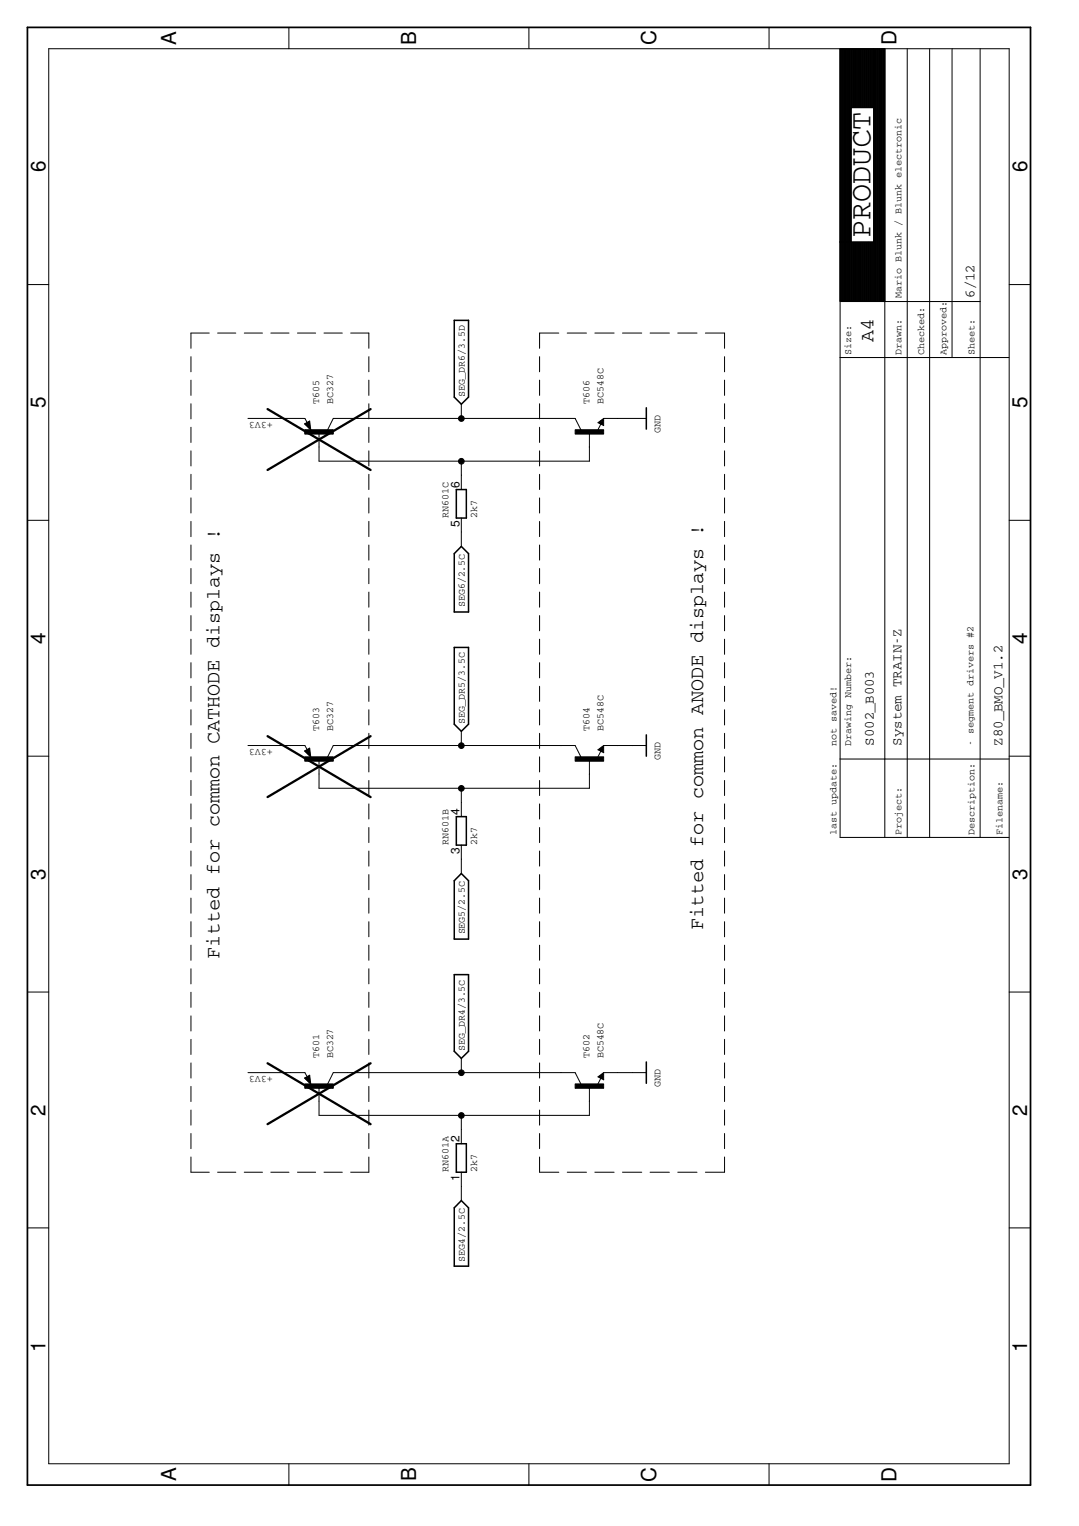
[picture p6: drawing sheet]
<svg xmlns="http://www.w3.org/2000/svg" width="210mm" height="297mm" viewBox="0 0 210 297" stroke-linecap="round" stroke-linejoin="round" font-family="sans-serif">
<g fill="none" stroke="#000" stroke-width=".19">
<path d="M9.5 9.5h186.8v275.4h-186.8zM56.2 5.3v4.2M102.9 5.3v4.2M149.6 5.3v4.2M163.4 9.5v153.5h32.9M163.4 9.5h6.5M163.5 9.5v49.1M163.6 9.5v49.1M163.7 9.5v49.1M163.8 9.5v49.1M163.9 9.5v49.1M164 9.5v49.1"/>
<path d="M164.1 9.5v49.1M164.2 9.5v49.1M164.3 9.5v49.1M164.4 9.5v49.1M164.5 9.5v49.1M164.6 9.5v49.1M164.7 9.5v49.1M164.8 9.5v49.1M164.9 9.5v49.1M165 9.5v49.1M165.1 9.5v49.1M165.2 9.5v49.1"/>
<path d="M165.3 9.5v49.1M165.4 9.5v49.1M165.5 9.5v49.1M165.6 9.5v49.1M165.7 9.5v11.5M165.8 9.5v11.5M165.9 9.5v11.5M166 9.5v11.5M166.1 9.5v11.5M166.2 9.5v11.5M166.3 9.5v11.5M166.4 9.5v11.5"/>
<path d="M166.5 9.5v11.5M166.6 9.5v11.5M166.7 9.5v11.5M166.8 9.5v11.5M166.9 9.5v11.5M167 9.5v11.5M167.1 9.5v11.5M167.2 9.5v11.5M167.3 9.5v11.5M167.4 9.5v11.5M167.5 9.5v11.5M167.6 9.5v11.5"/>
<path d="M167.7 9.5v11.5M167.8 9.5v11.5M167.9 9.5v11.5M168 9.5v11.5M168.1 9.5v11.5M168.2 9.5v11.5M168.3 9.5v11.5M168.4 9.5v11.5M168.5 9.5v11.5M168.6 9.5v11.5M168.7 9.5v11.5M168.8 9.5v11.5"/>
<path d="M168.9 9.5v11.5M169 9.5v11.5M169.1 9.5v11.5M169.2 9.5v11.5M169.3 9.5v11.5M169.4 9.5v11.5M169.5 9.5v11.5M169.6 9.5v11.5M169.7 9.5v11.5M169.8 9.5v11.5M169.9 9.5v49.2M169.9 9.5h2.2v153.5"/>
<path d="M170 9.5v49.2M170.1 9.5v49.2M170.2 9.5v49.2M170.3 9.5v49.2M170.4 9.5v49.2M170.5 9.5v49.2M170.6 9.5v49.2M170.7 9.5v49.2M170.8 9.5v49.2M170.9 9.5v49.2M171 9.5v49.2M171.1 9.5v49.2"/>
<path d="M171.2 9.5v49.2M171.3 9.5v49.2M171.4 9.5v49.2M171.5 9.5v49.2M171.6 9.5v49.2M171.7 9.5v49.2M171.8 9.5v49.2M171.9 9.5v49.2M172 9.5v49.2M176.5 9.5v153.5M180.8 9.5v153.5M185.2 9.5v60.1"/>
<path d="M190.7 9.5v153.5M169.9 21h-4.3v26.1M5.3 55.4h4.2M163.4 58.7h27.3M163.4 58.6l8.7 .1M163.4 47.1h6.5M165.7 47.1v11.5M165.8 47.1v11.5M165.9 47.1v11.5M166 47.1v11.5M166.1 47.1v11.5M166.2 47.1v11.5"/>
<path d="M166.3 47.1v11.5M166.4 47.1v11.5M166.5 47.1v11.5M166.6 47.1v11.5M166.7 47.1v11.5M166.8 47.1v11.5M166.9 47.1v11.5M167 47.1v11.5M167.1 47.1v11.5M167.2 47.1v11.5M167.3 47.1v11.5M167.4 47.1v11.5"/>
<path d="M167.5 47.1v11.5M167.6 47.1v11.5M167.7 47.1v11.5M167.8 47.1v11.5M167.9 47.1v11.5M168 47.1v11.5M168.1 47.1v11.5M168.2 47.1v11.5M168.3 47.1v11.5M168.4 47.1v11.5M168.5 47.1v11.5M168.6 47.1v11.6"/>
<path d="M168.7 47.1v11.6M168.8 47.1v11.6M168.9 47.1v11.6M169 47.1v11.6M169.1 47.1v11.6M169.2 47.1v11.6M169.3 47.1v11.6M169.4 47.1v11.6M169.5 47.1v11.6M169.6 47.1v11.6M169.7 47.1v11.6M169.8 47.1v11.6"/>
<path d="M196.3 55.4h4.2M37.1 69.4v3M37.1 74v3M37.1 78.6v2.9M40.7 64.8h-3.6v3M42.3 64.8h3.6M47.5 64.8h3.6M52.7 64.8h3.5M57.9 64.8h3.5M63 64.8h3.6M68.2 64.8h3.6v3M71.8 69.4v3"/>
<path d="M71.8 74v3M71.8 78.6v2.9M89.7 78.7v2.7M105 69.4v3M105 74v3M105 78.6v2.9M108.7 64.8h-3.7v3M110.3 64.8h3.8M115.7 64.8h3.8M121.1 64.8h3.7M126.5 64.8h3.7M131.8 64.8h3.8"/>
<path d="M137.2 64.8h3.7v3M140.9 69.4v3M140.9 74v3M140.9 78.6v2.9M163.4 69.6h32.9M37.1 83.2v2.9M37.1 87.8v2.9M37.1 92.3v3M37.1 96.9v3M48.2 81.4h11.1l.5 .9M59.2 82.5l1-.5 .3 1.7zM62.1 84.2v5.6h52.6v-5.6"/>
<path d="M63.7 83.7l1.1-2.3h47.1l1.1 2.3M71.8 83.2v2.9M71.8 87.8v2.9M71.8 92.3v3M71.8 96.9v3M89.7 89.8v5.5M105 83.2v2.9M105 87.8v2.9M105 92.3v3M105 96.9v3M116.3 82.3l1.1-.9v1.4zM116.9 82.5l-.7 1.4"/>
<path d="M117.4 81.4h8.3M140.9 83.2v2.9M140.9 87.8v2.9M140.9 92.3v3M140.9 96.9v3M5.3 101.3h4.2M37.1 101.5v3M37.1 106.1v2.9M37.1 110.7v2.9M37.1 115.3v2.9M37.1 119.8v3M71.8 101.5v3"/>
<path d="M71.8 106.1v2.9M71.8 110.7v2.9M71.8 115.3v2.9M71.8 119.8v3M89.7 100.8v5.6M105 101.5v3M105 106.1v2.9M105 110.7v2.9M105 115.3v2.9M105 119.8v3M140.9 101.5v3M140.9 106.1v2.9"/>
<path d="M140.9 110.7v2.9M140.9 115.3v2.9M140.9 119.8v3M196.3 101.3h4.2M37.1 124.4v3M37.1 129v3M37.1 133.6v2.9M37.1 138.2v2.9M71.8 124.4v3M71.8 129v3M71.8 133.6v2.9M71.8 138.2v2.9"/>
<path d="M105 124.4v3M105 129v3M105 133.6v2.9M105 138.2v2.9M140.9 124.4v3M140.9 129v3M140.9 133.6v2.9M140.9 138.2v2.9M5.3 147.2h4.2M37.1 142.7v3M37.1 147.3v3M37.1 151.9v3"/>
<path d="M37.1 156.5v2.9M48.2 145.1h11.1l.5 .8M59.2 146.2l1-.6 .3 1.7zM62.1 147.9v5.5h52.6v-5.5M63.7 147.3l1.1-2.2h47.1l1.1 2.2M71.8 142.7v3M71.8 147.3v3M71.8 151.9v3M71.8 156.5v2.9M89.7 142.3v2.8M89.7 153.4v5.6M105 142.7v3"/>
<path d="M105 147.3v3M105 151.9v3M105 156.5v2.9M116.3 145.9l1.1-.8v1.4zM116.9 146.2l-.7 1.4M117.4 145.1h8.3M140.9 142.7v3M140.9 147.3v3M140.9 151.9v3M140.9 156.5v2.9M163.4 147.7h32.9M196.3 147.2h4.2"/>
<path d="M37.1 161.1v2.9M37.1 165.7v2.9M37.1 170.2v3M37.1 174.8v3M37.1 179.4v3M71.8 161.1v2.9M71.8 165.7v2.9M71.8 170.2v3M71.8 174.8v3M71.8 179.4v3M89.7 164.5v5.5M105 161.1v2.9"/>
<path d="M105 165.7v2.9M105 170.2v3M105 174.8v3M105 179.4v3M140.9 161.1v2.9M140.9 165.7v2.9M140.9 170.2v3M140.9 174.8v3M140.9 179.4v3M5.3 193.1h4.2M37.1 184v2.9M37.1 188.6v2.9"/>
<path d="M37.1 193.1v3M37.1 197.7v3M71.8 184v2.9M71.8 188.6v2.9M71.8 193.1v3M71.8 197.7v3M105 184v2.9M105 188.6v2.9M105 193.1v3M105 197.7v3M140.9 184v2.9M140.9 188.6v2.9"/>
<path d="M140.9 193.1v3M140.9 197.7v3M196.3 193.1h4.2M37.1 202.3v3M37.1 206.9v2.9M37.1 211.5v2.9M37.1 216.1v2.9M48.2 208.8h11.1l.5 .8M59.2 209.8l1-.5 .3 1.7zM62.1 211.6v5.5h52.6v-5.5M63.7 211l1.1-2.2h47.1l1.1 2.2M71.8 202.3v3"/>
<path d="M71.8 206.9v2.9M71.8 211.5v2.9M71.8 216.1v2.9M89.7 206v2.8M89.7 217.1v5.5M105 202.3v3M105 206.9v2.9M105 211.5v2.9M105 216.1v2.9M116.3 209.6l1.1-.8v1.4zM116.9 209.9l-.7 1.3M117.4 208.8h8.3"/>
<path d="M140.9 202.3v3M140.9 206.9v2.9M140.9 211.5v2.9M140.9 216.1v2.9M5.3 239h4.2M37.1 220.6v3M37.1 225.2v3h3.6M42.3 228.2h3.6M47.5 228.2h3.6M52.7 228.2h3.5M57.9 228.2h3.5M63 228.2h3.6"/>
<path d="M71.8 220.6v3M71.8 225.2v3h-3.6M89.7 228.2v5.5M105 225.2v3h3.7M105 220.6v3M110.3 228.2h3.8M115.7 228.2h3.8M121.1 228.2h3.7M126.5 228.2h3.7M131.8 228.2h3.8M140.9 225.2v3h-3.7M140.9 220.6v3"/>
<path d="M196.3 239h4.2M56.2 284.9v4.2M102.9 284.9v4.2M149.6 284.9v4.2"/>
</g>
<g fill="none" stroke="#000" stroke-width=".3">
<path d="M88.4 62.4h2.7v14.9l-1.4 1.4-1.3-1.4zM125.7 79.4v4.1M60.1 82.1l-.7 .4 .9 .9-.2-1.1-.4 .2 .3 .5v-.5M88.8 95.3h1.9v5.5h-1.9zM116.9 82.3l.3-.2v.4l-.6-.2 .7-.6v.8M89.7 106.4l1.4 1.4v11.3h-2.7v-11.3zM88.4 126h2.7v15l-1.4 1.3-1.3-1.3zM60.1 145.8l-.7 .4 .9 .9-.2-1.2-.4 .3 .3 .4v-.4M88.8 159h1.9v5.5h-1.9zM116.9 145.9l.3-.1v.4l-.6-.3 .7-.5v.8M125.7 143v4.2M89.7 170l1.4 1.4v11.4h-2.7v-11.4z"/>
<path d="M88.4 189.7h2.7v14.9l-1.4 1.4-1.3-1.4zM60.1 209.5l-.7 .4 .9 .8-.2-1.1-.4 .3 .3 .4v-.4M116.9 209.6l.3-.1v.4l-.6-.3 .7-.5v.8M125.7 206.7v4.2M88.8 222.6h1.9v5.6h-1.9zM89.7 233.7l1.4 1.4v11.4h-2.7v-11.4z"/>
</g>
<path d="M59.3 83.7h5.5v.8h-5.5zM111.9 83.7h5.5v.8h-5.5zM59.3 147.3h5.5v.9h-5.5zM111.9 147.3h5.5v.9h-5.5zM59.3 211h5.5v.8h-5.5zM111.9 211h5.5v.8h-5.5z" fill="#000" stroke="#000" stroke-width=".19"/>
<path d="M52 79.6l20.1 11.9M72.1 79.6l-20.1 11.9M52 143.3l20.1 11.9M72.1 143.3l-20.1 11.9M52 207l20.1 11.8M72.1 207l-20.1 11.8" fill="none" stroke="#000" stroke-width=".44"/>
<path d="M5.3 5.3h195.2v283.8h-195.2z" fill="none" stroke="#000" stroke-width=".34"/>
<g fill="#000" stroke="#000" stroke-width=".19">
<circle cx="89.7" cy="81.5" r=".55"/>
<circle cx="89.7" cy="89.8" r=".55"/>
<circle cx="89.7" cy="145.1" r=".55"/>
<circle cx="89.7" cy="153.5" r=".55"/>
<circle cx="89.7" cy="217.1" r=".55"/>
<circle cx="89.7" cy="208.8" r=".55"/>
</g>
<text font-size="5.9" x="169.4" y="46.4" transform="rotate(-90 169.4 46.4)">PRODUCT</text>
<g font-size="4">
<text x="34.3" y="8.7" transform="rotate(-90 34.3 8.7)">A</text>
<text x="81" y="8.7" transform="rotate(-90 81 8.7)">B</text>
<text x="127.7" y="8.8" transform="rotate(-90 127.7 8.8)">C</text>
<text x="174.4" y="8.8" transform="rotate(-90 174.4 8.8)">D</text>
<text x="8.8" y="33.6" transform="rotate(-90 8.8 33.6)">6</text>
<text x="199.8" y="33.6" transform="rotate(-90 199.8 33.6)">6</text>
<text x="8.8" y="79.5" transform="rotate(-90 8.8 79.5)">5</text>
<text x="199.8" y="79.5" transform="rotate(-90 199.8 79.5)">5</text>
<text x="8.8" y="125.4" transform="rotate(-90 8.8 125.4)">4</text>
<text x="199.8" y="125.4" transform="rotate(-90 199.8 125.4)">4</text>
<text x="8.8" y="171.3" transform="rotate(-90 8.8 171.3)">3</text>
<text x="199.8" y="171.3" transform="rotate(-90 199.8 171.3)">3</text>
<text x="8.8" y="217.2" transform="rotate(-90 8.8 217.2)">2</text>
<text x="199.8" y="217.2" transform="rotate(-90 199.8 217.2)">2</text>
<text x="8.8" y="263.1" transform="rotate(-90 8.8 263.1)">1</text>
<text x="199.8" y="263.1" transform="rotate(-90 199.8 263.1)">1</text>
<text x="34.3" y="288.3" transform="rotate(-90 34.3 288.3)">A</text>
<text x="81" y="288.3" transform="rotate(-90 81 288.3)">B</text>
<text x="127.7" y="288.4" transform="rotate(-90 127.7 288.4)">C</text>
<text x="174.4" y="288.4" transform="rotate(-90 174.4 288.4)">D</text>
</g>
<g font-size="3.9">
<text x="170" y="66.5" transform="rotate(-90 170 66.5)">A4</text>
<text x="136.8" y="181.1" transform="rotate(-90 136.8 181.1)">Fitted for com on ANODE displays !</text>
<text x="42.7" y="186.6" transform="rotate(-90 42.7 186.6)">Fitted for com on CATHODE displays !</text>
</g>
<g font-size="2.7">
<text x="189.6" y="58" transform="rotate(-90 189.6 58)">6/12</text>
<text x="170" y="145.1" transform="rotate(-90 170 145.1)">S002_B003</text>
<text x="175.4" y="145.1" transform="rotate(-90 175.4 145.1)">System TRAIN-Z</text>
<text x="195" y="145.1" transform="rotate(-90 195 145.1)">Z80_BMO_V1.2</text>
</g>
<g font-size="2.3">
<text x="89.4" y="94.9" transform="rotate(-90 89.4 94.9)">6</text>
<text x="89.4" y="102.5" transform="rotate(-90 89.4 102.5)">5</text>
<text x="89.4" y="158.6" transform="rotate(-90 89.4 158.6)">4</text>
<text x="89.4" y="166.2" transform="rotate(-90 89.4 166.2)">3</text>
<text x="89.4" y="222.2" transform="rotate(-90 89.4 222.2)">2</text>
<text x="89.4" y="229.9" transform="rotate(-90 89.4 229.9)">1</text>
</g>
<g font-size="1.9">
<text x="175.4" y="58" transform="rotate(-90 175.4 58)">Mario Blunk / Blunk electronic</text>
<text x="165.6" y="69.1" transform="rotate(-90 165.6 69.1)">Size:</text>
<text x="175.4" y="69.1" transform="rotate(-90 175.4 69.1)">Drawn:</text>
<text x="179.8" y="69.1" transform="rotate(-90 179.8 69.1)">Checked:</text>
<text x="184.1" y="69.1" transform="rotate(-90 184.1 69.1)">Approved:</text>
<text x="189.6" y="69.1" transform="rotate(-90 189.6 69.1)">Sheet:</text>
<text x="90.4" y="77.3" transform="rotate(-90 90.4 77.3)">SEG_DR6/3.5D</text>
<text x="53.1" y="82.1" transform="rotate(-180 53.1 82.1)">+3V3</text>
<text x="62.1" y="78.7" transform="rotate(-90 62.1 78.7)">T605</text>
<text x="64.8" y="78.7" transform="rotate(-90 64.8 78.7)">BC327</text>
<text x="114.7" y="78.7" transform="rotate(-90 114.7 78.7)">T606</text>
<text x="117.4" y="78.7" transform="rotate(-90 117.4 78.7)">BC548C</text>
<text x="128.5" y="84.2" transform="rotate(-90 128.5 84.2)">GND</text>
<text x="87.3" y="100.8" transform="rotate(-90 87.3 100.8)">RN601C</text>
<text x="92.8" y="100.8" transform="rotate(-90 92.8 100.8)">2k7</text>
<text x="90.4" y="118.2" transform="rotate(-90 90.4 118.2)">SEG6/2.5C</text>
<text x="62.1" y="142.4" transform="rotate(-90 62.1 142.4)">T603</text>
<text x="64.8" y="142.4" transform="rotate(-90 64.8 142.4)">BC327</text>
<text x="90.4" y="141" transform="rotate(-90 90.4 141)">SEG_DR5/3.5C</text>
<text x="114.7" y="142.4" transform="rotate(-90 114.7 142.4)">T604</text>
<text x="117.4" y="142.4" transform="rotate(-90 117.4 142.4)">BC548C</text>
<text x="53.1" y="145.8" transform="rotate(-180 53.1 145.8)">+3V3</text>
<text x="128.5" y="147.9" transform="rotate(-90 128.5 147.9)">GND</text>
<text x="162.7" y="145.1" transform="rotate(-90 162.7 145.1)">not saved!</text>
<text x="165.6" y="145.1" transform="rotate(-90 165.6 145.1)">Drawing Number:</text>
<text x="189.4" y="145.1" transform="rotate(-90 189.4 145.1)">- segment drivers #2</text>
<text x="87.3" y="164.5" transform="rotate(-90 87.3 164.5)">RN601B</text>
<text x="92.8" y="164.5" transform="rotate(-90 92.8 164.5)">2k7</text>
<text x="162.7" y="162.5" transform="rotate(-90 162.7 162.5)">last update:</text>
<text x="175.4" y="162.5" transform="rotate(-90 175.4 162.5)">Project:</text>
<text x="189.6" y="162.5" transform="rotate(-90 189.6 162.5)">Description:</text>
<text x="195" y="162.5" transform="rotate(-90 195 162.5)">Filename:</text>
<text x="90.4" y="181.9" transform="rotate(-90 90.4 181.9)">SEG5/2.5C</text>
<text x="53.1" y="209.5" transform="rotate(-180 53.1 209.5)">+3V3</text>
<text x="62.1" y="206" transform="rotate(-90 62.1 206)">T601</text>
<text x="64.8" y="206" transform="rotate(-90 64.8 206)">BC327</text>
<text x="90.4" y="204.6" transform="rotate(-90 90.4 204.6)">SEG_DR4/3.5C</text>
<text x="114.7" y="206" transform="rotate(-90 114.7 206)">T602</text>
<text x="117.4" y="206" transform="rotate(-90 117.4 206)">BC548C</text>
<text x="128.5" y="211.6" transform="rotate(-90 128.5 211.6)">GND</text>
<text x="87.3" y="228.2" transform="rotate(-90 87.3 228.2)">RN601A</text>
<text x="92.8" y="228.2" transform="rotate(-90 92.8 228.2)">2k7</text>
<text x="90.4" y="245.6" transform="rotate(-90 90.4 245.6)">SEG4/2.5C</text>
</g>
</svg>
